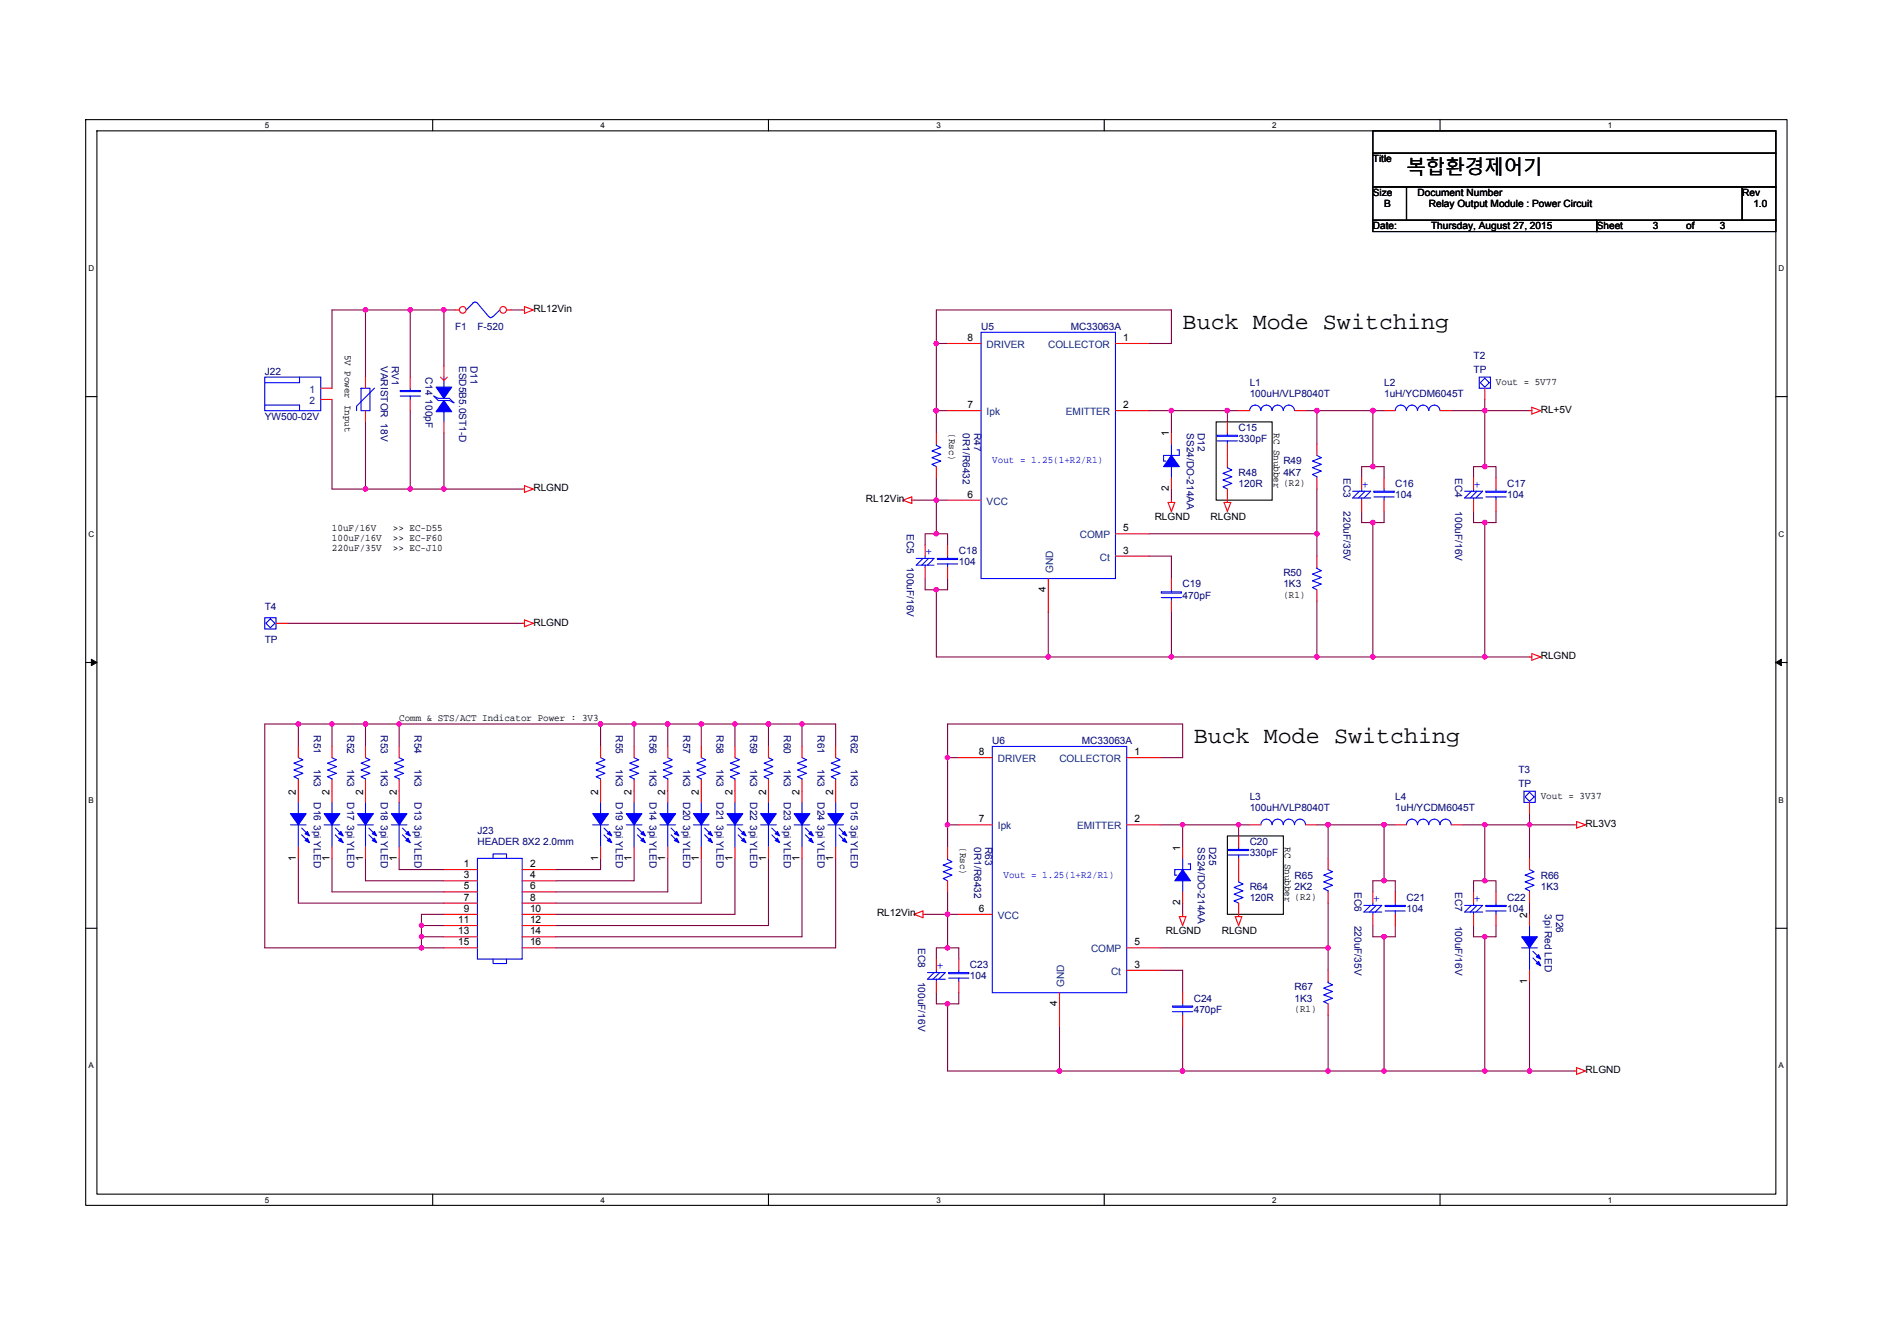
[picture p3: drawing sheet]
<svg xmlns="http://www.w3.org/2000/svg" width="297mm" height="210mm" viewBox="0 0 297 210" stroke-linecap="round" stroke-linejoin="round" font-family="sans-serif">
<path d="M13.4 18.7h266.4v170h-266.4zM15.2 20.5h262.9v166.5h-262.9z" fill="none" stroke="#000" stroke-width=".17"/>
<g fill="#fff">
<path d="M41.5 18.9h.6v1.4h-.6z"/>
<path d="M41.5 187.2h.6v1.4h-.6z"/>
</g>
<path d="M67.8 18.7v1.8M67.8 187v1.7" fill="none" stroke="#000" stroke-width=".17"/>
<g fill="#fff">
<path d="M94 18.9h.7v1.4h-.7z"/>
<path d="M94 187.2h.7v1.4h-.7z"/>
</g>
<path d="M120.3 18.7v1.8M120.3 187v1.7" fill="none" stroke="#000" stroke-width=".17"/>
<g fill="#fff">
<path d="M146.6 18.9h.7v1.4h-.7z"/>
<path d="M146.6 187.2h.7v1.4h-.7z"/>
</g>
<path d="M172.9 18.7v1.8M172.9 187v1.7" fill="none" stroke="#000" stroke-width=".17"/>
<g fill="#fff">
<path d="M199.2 18.9h.7v1.4h-.7z"/>
<path d="M199.2 187.2h.7v1.4h-.7z"/>
</g>
<path d="M225.5 18.7v1.8M225.5 187v1.7" fill="none" stroke="#000" stroke-width=".17"/>
<g fill="#fff">
<path d="M251.8 18.9h.7v1.4h-.7z"/>
<path d="M251.8 187.2h.7v1.4h-.7z"/>
<path d="M13.9 41.3h.8v1.4h-.8z"/>
<path d="M278.5 41.3h.9v1.4h-.9z"/>
<path d="M13.9 82.9h.8v1.4h-.8z"/>
<path d="M278.5 82.9h.9v1.4h-.9z"/>
</g>
<path d="M13.4 62.1h1.8M278.1 62.1h1.7" fill="none" stroke="#000" stroke-width=".17"/>
<g fill="#fff">
<path d="M13.9 124.5h.8v1.4h-.8z"/>
<path d="M278.5 124.5h.8v1.4h-.8z"/>
</g>
<path d="M13.4 103.7h1.8M278.1 103.7h1.7" fill="none" stroke="#000" stroke-width=".17"/>
<path d="M14.3 103.2l.9 .5-.9 .5zM278.1 103.7l.8-.5v1z" fill="#000" stroke="#000" stroke-width=".16"/>
<g fill="#fff">
<path d="M13.8 166.2h.9v1.4h-.9z"/>
<path d="M278.5 166.2h.8v1.4h-.8z"/>
</g>
<path d="M215 20.5h63.1v3.5h-63.1zM215 24h63.1v5.3h-63.1zM215 29.3h5.2v5.2h-5.2zM215 34.5h35v1.8h-35zM220.2 29.3h52.6v5.2h-52.6zM250 34.5h28.1v1.8h-28.1zM272.8 29.3h5.3v5.2h-5.3zM190.4 66.1h8.8v12.2h-8.8zM192.2 130.9h8.8v12.3h-8.8zM13.4 145.4h1.8M278.1 145.4h1.7" fill="none" stroke="#000" stroke-width=".17"/>
<g fill="none" stroke="#800040" stroke-width=".17">
<path d="M57.2 48.5h-5.2v12.3M57.2 48.5h7v10.6M57.2 48.5v10.6M64.2 48.5h5.3M69.5 48.5h1.8M69.5 48.5v8.8M80 48.5h1.8M146.6 53.8v10.5M148.4 53.8h-1.8v-5.3h36.8v5.3h-3.5M52 62.5v14.1h5.2M57.2 76.6h7M57.2 66.1v10.5"/>
<path d="M64.2 64.3v12.3M64.2 76.6h5.3M69.5 67.8v8.8M69.5 76.6h12.3M143.1 78.3h3.5M146.6 74.8v3.5M146.6 78.3v5.3M146.6 78.3h1.8M146.6 64.3v3.5M146.6 64.3h1.8M179.9 64.3h3.5M183.4 64.3v3.5"/>
<path d="M183.4 76.6v1.7M183.4 64.3h8.8v1.8M192.2 64.3h1.7M204.4 64.3h1.8M206.2 76.6v7M206.2 64.3v5.3M206.2 64.3h8.8M215 73.1h-1.8v1.7M215 64.3v8.8M215 73.1h1.7v1.7M215 64.3h1.7M227.2 64.3h5.3"/>
<path d="M232.5 64.3v8.8h1.7v1.7M232.5 64.3h7M232.5 62.5v1.8M232.5 73.1h-1.8v1.7M45 97.6h36.8M144.9 90.6v1.8h1.7M146.6 92.4v10.5h17.5M146.6 83.6h-1.7v1.7M146.6 83.6h1.8v1.7M148.4 90.6v1.8h-1.8M164.1 95.8v7.1M179.9 83.6h26.3"/>
<path d="M179.9 87.1h3.5v3.5M183.4 95.8v7.1M206.2 83.6v3.5M206.2 94.1v8.8M213.2 80.1v1.7h1.8M215 81.8v21.1M216.7 80.1v1.7h-1.7M230.7 80.1v1.7h1.8M232.5 81.8v21.1M234.2 80.1v1.7h-1.7M46.7 113.4v3.5M46.7 113.4h-5.2v35h24.5"/>
<path d="M46.7 113.4h5.3v3.5M52 113.4h5.2M57.2 113.4v3.5M57.2 113.4h5.3M62.5 113.4h31.5M62.5 113.4v3.5M94 113.4v3.5M94 113.4h5.3M99.3 113.4h5.3M99.3 113.4v3.5M104.6 113.4v3.5M104.6 113.4h5.2"/>
<path d="M109.8 113.4v3.5M109.8 113.4h5.3M115.1 113.4v3.5M115.1 113.4h5.2M120.3 113.4v3.5M120.3 113.4h5.3M125.6 113.4v3.5M125.6 113.4h5.2v3.5M148.4 118.6v10.6M150.1 118.6h-1.7v-5.2h36.8v5.2h-3.5M164.1 102.9h19.3M183.4 102.9h49.1"/>
<path d="M232.5 102.9h7M46.7 134.4v7h22.8M52 134.4v5.3h17.5M57.2 134.4v3.5h12.3M62.5 134.4v1.8h7M94 134.4v1.8h-7M99.3 134.4v3.5h-12.3M104.6 134.4v5.3h-17.6M109.8 134.4v7h-22.8M115.1 134.4v8.8h-28.1M120.3 134.4v10.5h-33.3M125.6 134.4v12.3h-38.6"/>
<path d="M130.8 134.4v14h-43.8M148.4 129.2v3.5M148.4 129.2h1.7M148.4 139.7v3.5M181.7 129.2h3.5M185.2 129.2v3.5M185.2 129.2h8.7v1.7M193.9 129.2h1.8M206.2 129.2h1.8M208 129.2v5.2M208 129.2h8.7M216.7 137.9h1.8v1.8"/>
<path d="M216.7 129.2h1.8M216.7 137.9h-1.7v1.8M216.7 129.2v8.7M229 129.2h3.5M232.5 129.2h7v5.2M232.5 129.2v8.7h1.7v1.8M232.5 137.9h-1.8v1.8M239.5 127.4v1.8h7M66 146.7v1.7M66 144.9v1.8M66 146.7h3.5M66 148.4h3.5"/>
<path d="M66 144.9h3.5M69.5 143.2h-3.5v1.7M144.9 143.2h3.5M146.6 155.4v1.8h1.8v10.5h17.5M148.4 143.2h1.7M148.4 148.4h-1.8v1.8M148.4 143.2v5.2M148.4 148.4h1.7v1.8M150.1 155.4v1.8h-1.7M181.7 151.9h3.5v3.5M181.7 148.4h26.3M185.2 141.4v1.8"/>
<path d="M208 141.4v7M208 148.4v3.5M208 158.9v8.8M215 144.9v1.8h1.7M216.7 146.7v21M218.5 144.9v1.8h-1.8M230.7 144.9v1.8h1.8M232.5 146.7v21M234.2 144.9v1.8h-1.7M239.5 153.7v14M239.5 141.4v1.8M165.9 167.7h19.3"/>
<path d="M165.9 160.7v7M185.2 160.7v7M185.2 167.7h47.3M232.5 167.7h7M239.5 167.7h7"/>
</g>
<g fill="#f0f" stroke="#f0f" stroke-width=".17">
<circle cx="69.5" cy="48.5" r=".34"/>
<circle cx="64.2" cy="48.5" r=".34"/>
<circle cx="57.2" cy="76.6" r=".34"/>
<circle cx="57.2" cy="48.5" r=".34"/>
<circle cx="69.5" cy="76.6" r=".34"/>
<circle cx="64.2" cy="76.6" r=".34"/>
<circle cx="62.5" cy="113.4" r=".34"/>
<circle cx="104.5" cy="113.4" r=".34"/>
<circle cx="46.7" cy="113.4" r=".34"/>
<circle cx="94" cy="113.4" r=".35"/>
<circle cx="57.2" cy="113.4" r=".34"/>
<circle cx="52" cy="113.4" r=".34"/>
<circle cx="99.3" cy="113.4" r=".34"/>
<circle cx="206.2" cy="64.3" r=".34"/>
<circle cx="206.2" cy="102.8" r=".34"/>
<circle cx="183.4" cy="102.8" r=".34"/>
<circle cx="164.1" cy="102.8" r=".35"/>
<circle cx="232.5" cy="102.8" r=".34"/>
<circle cx="232.5" cy="81.8" r=".34"/>
<circle cx="215" cy="102.8" r=".34"/>
<circle cx="215" cy="81.8" r=".34"/>
<circle cx="148.4" cy="157.2" r=".34"/>
<circle cx="148.4" cy="148.4" r=".34"/>
<circle cx="239.5" cy="167.7" r=".34"/>
<circle cx="208" cy="167.7" r=".35"/>
<circle cx="185.2" cy="167.7" r=".34"/>
<circle cx="165.9" cy="167.7" r=".34"/>
<circle cx="232.5" cy="167.7" r=".34"/>
<circle cx="232.5" cy="146.7" r=".34"/>
<circle cx="216.7" cy="167.7" r=".35"/>
<circle cx="216.7" cy="146.7" r=".35"/>
<circle cx="216.7" cy="137.9" r=".35"/>
<circle cx="216.7" cy="129.1" r=".35"/>
<circle cx="208" cy="129.1" r=".35"/>
<circle cx="232.5" cy="137.9" r=".34"/>
<circle cx="232.5" cy="129.1" r=".34"/>
<circle cx="193.9" cy="129.1" r=".34"/>
<circle cx="208" cy="148.4" r=".35"/>
<circle cx="148.3" cy="143.2" r=".34"/>
<circle cx="148.4" cy="129.1" r=".34"/>
<circle cx="148.4" cy="118.6" r=".34"/>
<circle cx="185.2" cy="129.1" r=".34"/>
<circle cx="239.5" cy="129.1" r=".34"/>
<circle cx="215" cy="64.3" r=".34"/>
<circle cx="215" cy="73.1" r=".34"/>
<circle cx="232.5" cy="73.1" r=".34"/>
<circle cx="232.5" cy="64.3" r=".34"/>
<circle cx="183.4" cy="64.3" r=".34"/>
<circle cx="192.2" cy="64.3" r=".34"/>
<circle cx="206.2" cy="83.6" r=".34"/>
<circle cx="146.6" cy="78.3" r=".35"/>
<circle cx="146.6" cy="64.3" r=".35"/>
<circle cx="146.6" cy="92.3" r=".35"/>
<circle cx="146.6" cy="83.6" r=".35"/>
<circle cx="146.6" cy="53.8" r=".35"/>
<circle cx="125.6" cy="113.4" r=".34"/>
<circle cx="120.3" cy="113.4" r=".35"/>
<circle cx="115.1" cy="113.4" r=".34"/>
<circle cx="109.8" cy="113.4" r=".34"/>
<circle cx="66" cy="146.7" r=".34"/>
<circle cx="66" cy="148.4" r=".34"/>
<circle cx="66" cy="144.9" r=".34"/>
</g>
<g fill="none" stroke="#f00" stroke-width=".17">
<path d="M64.2 59.1v1.7M81.8 48.5h.3M82.1 48l1.4 .5-1.4 .6zM64.2 62.5v1.8M81.8 76.6h.3M82.1 76.1l1.4 .5-1.4 .5zM141.4 78.3l1.4-.5v1zM142.8 78.3h.3M146.6 73.1v1.7M146.6 67.8v1.8M182.9 78.7h1.1l-.6 1.4zM183.4 78.3v.4"/>
<path d="M183.4 74.8v1.8M183.4 67.8v1.8M191.7 78.7h1l-.5 1.4zM192.2 78.3v.4M206.2 69.6v1.7M206.2 74.8v1.8M213.2 74.8v1.8M213.2 78.3v1.8M216.7 74.8v1.8M216.7 78.3v1.8M239.5 64.3h.4M239.9 63.8l1.4 .5-1.4 .5z"/>
<path d="M81.8 97.6h.3M82.1 97.1l1.4 .5-1.4 .5zM62.5 116.9v1.7M94 116.9v1.7M115.1 116.9v1.7M125.6 116.9v1.7M239.5 102.9h.4M239.9 102.3l1.4 .6-1.4 .5zM46.7 123.9v1.7M46.7 132.7v1.7M52 123.9v1.7M52 132.7v1.7"/>
<path d="M62.5 122.1v1.8M94 122.1v1.8M115.1 122.1v1.8M120.3 123.9v1.7M120.3 132.7v1.7M125.6 122.1v3.5M125.6 132.7v1.7M185.2 139.7v1.7M185.2 132.7v1.7M195.7 129.2h1.7M204.4 129.2h1.8M215 139.7v1.7"/>
<path d="M246.5 129.2h.4M246.9 128.6l1.4 .6-1.4 .5zM143.1 143.2l1.4-.6v1.1zM144.5 143.2h.4M184.7 143.5h1l-.5 1.4zM185.2 143.2v.3M193.4 143.5h1.1l-.6 1.4zM193.9 143.2v.3M208 157.2v1.7M208 151.9v1.8M215 143.2v1.7M246.5 167.7h.4"/>
<path d="M246.9 167.2l1.4 .5-1.4 .5z"/>
</g>
<g fill="none" stroke="#00f" stroke-width=".17">
<path d="M74.1 47.5l-1.1 1M74.7 47.5a.49 .49 0 0 0-.7 0M74.8 47.5l1.7 2.1M76.5 49.5l.4 .2 .2-.2M78.3 48.5l-1.1 1.1M62.7 62h3.1M62.7 61.2h3.1v.1h-3.1zM64.2 60.8v.4M64.2 62v.5M146.6 69.6v.1l.7 .4-1.4 .5 1.4 .5-1.4 .6 1.4 .5-1.4 .5 .7 .4M183.4 73.1v1.7M183.4 69.6v1.7"/>
<path d="M184.3 70.4h.4v.9h-2.5v.9h.3M206.2 71.3l.7 .4-1.4 .5 1.4 .5-1.4 .5 1.4 .6-1.4 .5 .7 .4v.1M211.8 76.9h2.8l-1 1.1M212.9 76.9l-1.1 1.1h2.8M213.2 76.6v.3M213.2 78v.3M213.7 76.9l-1 1.1M215.1 77.8h3.2M215.1 76.9h3.2v.2h-3.2zM216.7 76.6v.3M216.7 77.8v.5M62.5 118.6l.7 .4-1.4 .5 1.4 .5-1.4 .6 1.4 .5-1.4 .5 .7 .4v.1"/>
<path d="M94 118.6l.7 .4-1.4 .5 1.4 .5-1.4 .6 1.4 .5-1.4 .5 .7 .4v.1M115.1 118.6l.7 .4-1.4 .5 1.4 .5-1.4 .6 1.4 .5-1.4 .5 .7 .4v.1M125.6 118.6l.7 .4-1.4 .5 1.4 .5-1.4 .6 1.4 .5-1.4 .5 .7 .4v.1M45.5 129.2h2.4M46.7 125.6v1.8M46.7 129.2v3.5M47.2 129.7l1.1 1M47.2 130.7l1.1 1.1M50.8 129.2h2.4M52 125.6v1.8M52 129.2v3.5M52.5 129.7l1 1"/>
<path d="M52.5 130.7l1 1.1M119.1 129.2h2.5M120.3 125.6v1.8M120.3 129.2v3.5M120.9 129.7l1 1M120.9 130.7l1 1.1M124.4 129.2h2.4M125.6 125.6v1.8M125.6 129.2v3.5M126.1 129.7l1.1 1M126.1 130.7l1.1 1.1M185.2 137.9v1.8"/>
<path d="M185.2 134.4v1.8M186.1 135.3h.3v.9h-2.4v.8h.3M199.2 129.1a.87 .87 0 0 0-.9-.8 .87 .87 0 0 0-.9 .8M204.4 129.1a.87 .87 0 0 0-.8-.8 .87 .87 0 0 0-.9 .8 .88 .88 0 0 0-.9-.8 .88 .88 0 0 0-.9 .8 .87 .87 0 0 0-.8-.8 .87 .87 0 0 0-.9 .8M208 153.7v.2l.7 .3-1.4 .5 1.4 .6-1.4 .5 1.4 .5-1.4 .5 .7 .4M213.6 141.8h2.8l-1.1 1M214.6 141.8l-1 1h2.8M215 141.4v.4M215 142.8v.4M215.5 141.8l-1.1 1"/>
</g>
<g fill="#00f" stroke="#00f" stroke-width=".17">
<path d="M185.2 136.2l1.2 1.7h-2.4z" fill-rule="evenodd"/>
<path d="M124.4 127.4h2.4l-1.2 1.8z" fill-rule="evenodd"/>
<path d="M127 131.3l.3 .7-.7-.4z" fill-rule="evenodd"/>
<path d="M127 130.2l.3 .7-.7-.3z" fill-rule="evenodd"/>
<path d="M119.1 127.4h2.5l-1.3 1.8z" fill-rule="evenodd"/>
<path d="M121.7 131.3l.4 .7-.7-.4z" fill-rule="evenodd"/>
<path d="M121.7 130.2l.4 .7-.7-.3z" fill-rule="evenodd"/>
<path d="M50.8 127.4h2.4l-1.2 1.8z" fill-rule="evenodd"/>
<path d="M53.4 131.3l.3 .7-.7-.4z" fill-rule="evenodd"/>
<path d="M53.4 130.2l.3 .7-.7-.3z" fill-rule="evenodd"/>
<path d="M45.5 127.4h2.4l-1.2 1.8z" fill-rule="evenodd"/>
<path d="M48.1 131.3l.4 .7-.7-.4z" fill-rule="evenodd"/>
<path d="M48.1 130.2l.4 .7-.7-.3z" fill-rule="evenodd"/>
<path d="M183.4 71.3l1.3 1.8h-2.5z" fill-rule="evenodd"/>
</g>
<circle cx="72.5" cy="48.5" r=".52" fill="#fff" stroke="#f00" stroke-width=".17"/>
<path d="M71.3 48.5h.6" fill="none" stroke="#f00" stroke-width=".17"/>
<circle cx="78.8" cy="48.5" r=".52" fill="#fff" stroke="#f00" stroke-width=".17"/>
<g fill="none" stroke="#f00" stroke-width=".17">
<path d="M57.2 59.1v1.7M69 59.1l.5 .5 .5-.5M69.5 57.3v1.8M79.3 48.5h.7M148.4 53.8h5.2M174.7 53.8h5.2M50.2 60.8h1.8M50.2 62.5h1.8M57.2 64.3v1.8M69.5 66.1v1.7M148.4 78.3h5.2M148.4 64.3h5.2"/>
<path d="M174.7 64.3h5.2M192.2 76.6v1.7M192.2 69.6v3.5M192.2 66.1v1.7M193.9 64.3h1.8M202.7 64.3h1.7M216.7 64.3h1.8M225.5 64.3h1.7M230.7 74.8v1.8M230.7 78.3v1.8M232.5 60.8v1.7M234.2 74.8v1.8"/>
<path d="M234.2 78.3v1.8M43.2 97.6h1.8M144.9 85.3v1.8M144.9 88.8v1.8M148.4 85.3v1.8M148.4 88.8v1.8M164.1 90.6v5.2M174.7 87.1h5.2M174.7 83.6h5.2M183.4 90.6v1.8M183.4 94.1v1.7M206.2 92.4v1.7"/>
<path d="M206.2 87.1v1.7M46.7 116.9v1.7M52 116.9v1.7M57.2 116.9v1.7M99.3 116.9v1.7M104.6 116.9v1.7M109.8 116.9v1.7M120.3 116.9v1.7M130.8 116.9v1.7M150.1 118.6h5.3M176.4 118.6h5.3M46.7 122.1v1.8"/>
<path d="M52 122.1v1.8M57.2 122.1v3.5M57.2 132.7v1.7M62.5 123.9v1.7M62.5 132.7v1.7M69.5 136.2h5.3M69.5 137.9h5.3M69.5 139.7h5.3M81.8 136.2h5.2M81.8 137.9h5.2M81.8 139.7h5.2M94 123.9v1.7"/>
<path d="M94 132.7v1.7M99.3 122.1v3.5M99.3 132.7v1.7M104.6 122.1v3.5M104.6 132.7v1.7M109.8 122.1v3.5M109.8 132.7v1.7M115.1 123.9v1.7M115.1 132.7v1.7M120.3 122.1v1.8M130.8 122.1v3.5M130.8 132.7v1.7"/>
<path d="M148.4 137.9v1.8M148.4 132.7v1.7M150.1 129.2h5.3M176.4 129.2h5.3M193.9 130.9v1.8M193.9 134.4v3.5M208 134.4v1.8M208 139.7v1.7M218.5 139.7v1.7M218.5 129.2h1.7M227.2 129.2h1.8M230.7 139.7v1.7"/>
<path d="M234.2 139.7v1.7M239.5 134.4v1.8M239.5 139.7v1.7M239.5 125.6v1.8M69.5 141.4h5.3M69.5 143.2h5.3M69.5 144.9h5.3M69.5 146.7h5.3M69.5 148.4h5.3M81.8 141.4h5.2M81.8 143.2h5.2M81.8 144.9h5.2"/>
<path d="M81.8 146.7h5.2M81.8 148.4h5.2M146.6 150.2v1.7M146.6 153.7v1.7M150.1 143.2h5.3M150.1 150.2v1.7M150.1 153.7v1.7M165.9 155.4v5.3M176.4 151.9h5.3M176.4 148.4h5.3M185.2 155.4v1.8M185.2 158.9v1.8"/>
<path d="M193.9 141.4v1.8M218.5 143.2v1.7M230.7 143.2v1.7M234.2 143.2v1.7M239.5 143.2v1.7M239.5 151.9v1.8"/>
</g>
<g fill="none" stroke="#00f" stroke-width=".17">
<path d="M41.5 59.1h8.7v5.2h-8.7zM46.9 59.1v.8h-5.4M69.5 59.1v1.7M153.6 52h21.1v38.6h-21.1zM231.6 59.1h1.8v1.7h-1.8zM231.8 59.9l.7-.7 .7 .7-.7 .7zM41.5 63.4h5.4v.9M56.5 60.8h1.4v3.5h-1.4zM58.6 60.8l-2.8 2.8v.7M67.9 62l.7 .4h1.8l.7 .7-.7-.4h-1.8zM69.5 64.3v1.8M190.6 69h3.2"/>
<path d="M190.6 68.2h3.2v.1h-3.2zM192.2 73.1v.1l.7 .4-1.4 .5 1.4 .6-1.4 .5 1.4 .5-1.4 .5 .7 .4M192.2 67.8v.4M192.2 69v.6M197.4 64.3a.87 .87 0 0 0-.8-.9 .87 .87 0 0 0-.9 .9M199.2 64.3a.87 .87 0 0 0-.9-.9 .87 .87 0 0 0-.9 .9M202.7 64.3a.88 .88 0 0 0-.9-.9 .88 .88 0 0 0-.9 .9 .87 .87 0 0 0-.8-.9 .87 .87 0 0 0-.9 .9M220.2 64.3a.87 .87 0 0 0-.9-.9 .87 .87 0 0 0-.8 .9M225.5 64.3a.88 .88 0 0 0-.9-.9 .88 .88 0 0 0-.9 .9 .88 .88 0 0 0-.9-.9 .88 .88 0 0 0-.8 .9 .86 .86 0 0 0-.9-.9 .86 .86 0 0 0-.9 .9M229.3 76.9h2.9l-1.1 1.1M230.4 76.9l-1.1 1.1h2.9M230.7 76.6v.3"/>
<path d="M230.7 78v.3M231.3 76.9l-1.1 1.1M232.7 77.8h3.1M232.7 76.9h3.1v.2h-3.1zM234.2 76.6v.3M234.2 77.8v.5M41.5 96.7h1.7v1.8h-1.7zM41.6 97.6l.7-.7 .7 .7-.7 .7zM143.5 87.4h2.8l-1.1 1.1M144.5 87.4l-1 1.1h2.8M144.9 87.1v.3M144.9 88.5v.3"/>
<path d="M145.4 87.4l-1.1 1.1M146.8 88.3h3.1M146.8 87.4h3.1v.2h-3.1zM148.4 87.1v.3M148.4 88.3v.5M181.8 93.6h3.2M181.8 92.7h3.2v.2h-3.2zM183.4 92.4v.3M183.4 93.6v.5M206.2 88.8v.2l.7 .4-1.4 .5 1.4 .5-1.4 .6 1.4 .5-1.4 .5 .7 .4M46.7 118.6l.7 .4-1.4 .5 1.4 .5-1.4 .6 1.4 .5-1.4 .5 .7 .4v.1M52 118.6l.7 .4-1.4 .5 1.4 .5-1.4 .6 1.4 .5-1.4 .5 .7 .4v.1"/>
<path d="M57.2 118.6l.7 .4-1.4 .5 1.4 .5-1.4 .6 1.4 .5-1.4 .5 .7 .4v.1M99.3 118.6l.7 .4-1.4 .5 1.4 .5-1.4 .6 1.4 .5-1.4 .5 .7 .4v.1M104.6 118.6l.7 .4-1.4 .5 1.4 .5-1.4 .6 1.4 .5-1.4 .5 .7 .4v.1M109.8 118.6l.7 .4-1.4 .5 1.4 .5-1.4 .6 1.4 .5-1.4 .5 .7 .4v.1M120.3 118.6l.7 .4-1.4 .5 1.4 .5-1.4 .6 1.4 .5-1.4 .5 .7 .4v.1M130.8 118.6l.7 .4-1.3 .5 1.3 .5-1.3 .6 1.3 .5-1.3 .5 .6 .4v.1M155.4 116.9h21v38.5h-21zM56 129.2h2.5M57.2 125.6v1.8M57.2 129.2v3.5M57.8 129.7l1 1M57.8 130.7l1 1.1"/>
<path d="M61.3 129.2h2.4M62.5 125.6v1.8M62.5 129.2v3.5M63 129.7l1.1 1M63 130.7l1.1 1.1M74.8 134.4h7v15.8h-7zM77.2 134.4v-.7h2.1v.7M92.8 129.2h2.5M94 125.6v1.8M94 129.2v3.5M94.6 129.7l1 1M94.6 130.7l1 1.1"/>
<path d="M98.1 129.2h2.4M99.3 125.6v1.8M99.3 129.2v3.5M99.8 129.7l1.1 1M99.8 130.7l1.1 1.1M103.3 129.2h2.5M104.6 125.6v1.8M104.6 129.2v3.5M105.1 129.7l1 1M105.1 130.7l1 1.1M108.6 129.2h2.4M109.8 125.6v1.8"/>
<path d="M109.8 129.2v3.5M110.3 129.7l1.1 1M110.3 130.7l1.1 1.1M113.9 129.2h2.4M115.1 125.6v1.8M115.1 129.2v3.5M115.6 129.7l1 1M115.6 130.7l1 1.1M129.6 129.2h2.5M130.8 125.6v1.8M130.8 129.2v3.5M131.4 129.7l1 1"/>
<path d="M131.4 130.7l1 1.1M148.4 134.4v.2l.7 .3-1.4 .6 1.4 .5-1.4 .5 1.4 .5-1.4 .6 .7 .3M192.4 133.9h3.1M192.4 133h3.1v.2h-3.1zM193.9 132.7v.3M193.9 133.9v.5M193.9 137.9v.2l.7 .3-1.4 .6 1.4 .5-1.4 .5 1.4 .5-1.4 .6 .7 .3M208 136.2l.7 .3-1.4 .5 1.4 .6-1.4 .5 1.4 .5-1.4 .5 .7 .4v.2M227.2 129.1a.88 .88 0 0 0-.9-.8 .88 .88 0 0 0-.8 .8 .88 .88 0 0 0-.9-.8 .88 .88 0 0 0-.9 .8 .88 .88 0 0 0-.9-.8 .88 .88 0 0 0-.8 .8 .86 .86 0 0 0-.9-.8 .86 .86 0 0 0-.9 .8M238.6 123.9h1.8v1.7h-1.8zM239.5 136.2l.7 .3-1.4 .5 1.4 .6-1.4 .5 1.4 .5-1.4 .5 .7 .4v.2M239.5 124.1l.7 .7-.7 .7-.7-.7z"/>
<path d="M77.2 150.2v.7h2.1v-.7M145.2 152.3h2.8l-1 1M146.3 152.3l-1.1 1h2.8M146.6 151.9v.4M146.6 153.3v.4M147.1 152.3l-1 1M148.5 153.2h3.2M148.5 152.3h3.2v.2h-3.2zM150.1 151.9v.4M150.1 153.2v.5M183.6 158.4h3.1M183.6 157.5h3.1v.2h-3.1z"/>
<path d="M185.2 157.2v.3M185.2 158.4v.5M216.9 142.6h3.1M216.9 141.8h3.1v.1h-3.1zM218.5 141.4v.4M218.5 142.6v.6M229.3 141.8h2.9l-1.1 1M230.4 141.8l-1.1 1h2.9M230.7 141.4v.4M230.7 142.8v.4M231.3 141.8l-1.1 1M232.7 142.6h3.1"/>
<path d="M232.7 141.8h3.1v.1h-3.1zM234.2 141.4v.4M234.2 142.6v.6M238.3 148.4h2.4M239.5 144.9v1.8M239.5 148.4v3.5M240 148.9l1.1 1.1M240 150l1.1 1.1"/>
</g>
<g fill="#00f" stroke="#00f" stroke-width=".17">
<path d="M92.8 127.4h2.5l-1.3 1.8z" fill-rule="evenodd"/>
<path d="M95.4 131.3l.4 .7-.7-.4z" fill-rule="evenodd"/>
<path d="M95.4 130.2l.4 .7-.7-.3z" fill-rule="evenodd"/>
<path d="M108.6 127.4h2.4l-1.2 1.8z" fill-rule="evenodd"/>
<path d="M111.2 131.3l.4 .7-.7-.4z" fill-rule="evenodd"/>
<path d="M111.2 130.2l.4 .7-.7-.3z" fill-rule="evenodd"/>
<path d="M238.3 146.7h2.4l-1.2 1.7z" fill-rule="evenodd"/>
<path d="M240.6 150.9l.3-.4 .4 .7z" fill-rule="evenodd"/>
<path d="M240.9 149.5l.4 .7-.7-.4z" fill-rule="evenodd"/>
<path d="M113.9 127.4h2.4l-1.2 1.8z" fill-rule="evenodd"/>
<path d="M116.5 131.3l.3 .7-.7-.4z" fill-rule="evenodd"/>
<path d="M116.5 130.2l.3 .7-.7-.3z" fill-rule="evenodd"/>
<path d="M103.3 127.4h2.5l-1.2 1.8z" fill-rule="evenodd"/>
<path d="M106 131.3l.3 .7-.7-.4z" fill-rule="evenodd"/>
<path d="M106 130.2l.3 .7-.7-.3z" fill-rule="evenodd"/>
<path d="M56 127.4h2.5l-1.3 1.8z" fill-rule="evenodd"/>
<path d="M58.6 131.3l.4 .7-.7-.4z" fill-rule="evenodd"/>
<path d="M58.6 130.2l.4 .7-.7-.3z" fill-rule="evenodd"/>
<path d="M68.3 60.6h2.4l-1.2 1.8z" fill-rule="evenodd"/>
<path d="M69.5 62.7l1.2 1.8h-2.4z" fill-rule="evenodd"/>
<path d="M98.1 127.4h2.4l-1.2 1.8z" fill-rule="evenodd"/>
<path d="M100.7 131.3l.3 .7-.7-.4z" fill-rule="evenodd"/>
<path d="M100.7 130.2l.3 .7-.7-.3z" fill-rule="evenodd"/>
<path d="M61.3 127.4h2.4l-1.2 1.8z" fill-rule="evenodd"/>
<path d="M63.9 131.3l.3 .7-.7-.4z" fill-rule="evenodd"/>
<path d="M63.9 130.2l.3 .7-.7-.3z" fill-rule="evenodd"/>
<path d="M129.6 127.4h2.5l-1.3 1.8z" fill-rule="evenodd"/>
<path d="M132.2 131.3l.4 .7-.7-.4z" fill-rule="evenodd"/>
<path d="M132.2 130.2l.4 .7-.7-.3z" fill-rule="evenodd"/>
</g>
<g fill="#f0f" stroke="#f0f" stroke-width=".17">
<circle cx="69.5" cy="48.5" r=".34"/>
<circle cx="64.2" cy="48.5" r=".34"/>
<circle cx="57.2" cy="76.6" r=".34"/>
<circle cx="57.2" cy="48.5" r=".34"/>
<circle cx="69.5" cy="76.6" r=".34"/>
<circle cx="64.2" cy="76.6" r=".34"/>
<circle cx="62.5" cy="113.4" r=".34"/>
<circle cx="104.5" cy="113.4" r=".34"/>
<circle cx="46.7" cy="113.4" r=".34"/>
<circle cx="94" cy="113.4" r=".35"/>
<circle cx="57.2" cy="113.4" r=".34"/>
<circle cx="52" cy="113.4" r=".34"/>
<circle cx="99.3" cy="113.4" r=".34"/>
<circle cx="206.2" cy="64.3" r=".34"/>
<circle cx="206.2" cy="102.8" r=".34"/>
<circle cx="183.4" cy="102.8" r=".34"/>
<circle cx="164.1" cy="102.8" r=".35"/>
<circle cx="232.5" cy="102.8" r=".34"/>
<circle cx="232.5" cy="81.8" r=".34"/>
<circle cx="215" cy="102.8" r=".34"/>
<circle cx="215" cy="81.8" r=".34"/>
<circle cx="148.4" cy="157.2" r=".34"/>
<circle cx="148.4" cy="148.4" r=".34"/>
<circle cx="239.5" cy="167.7" r=".34"/>
<circle cx="208" cy="167.7" r=".35"/>
<circle cx="185.2" cy="167.7" r=".34"/>
<circle cx="165.9" cy="167.7" r=".34"/>
<circle cx="232.5" cy="167.7" r=".34"/>
<circle cx="232.5" cy="146.7" r=".34"/>
<circle cx="216.7" cy="167.7" r=".35"/>
<circle cx="216.7" cy="146.7" r=".35"/>
<circle cx="216.7" cy="137.9" r=".35"/>
<circle cx="216.7" cy="129.1" r=".35"/>
<circle cx="208" cy="129.1" r=".35"/>
<circle cx="232.5" cy="137.9" r=".34"/>
<circle cx="232.5" cy="129.1" r=".34"/>
<circle cx="193.9" cy="129.1" r=".34"/>
<circle cx="208" cy="148.4" r=".35"/>
<circle cx="148.3" cy="143.2" r=".34"/>
<circle cx="148.4" cy="129.1" r=".34"/>
<circle cx="148.4" cy="118.6" r=".34"/>
<circle cx="185.2" cy="129.1" r=".34"/>
<circle cx="239.5" cy="129.1" r=".34"/>
<circle cx="215" cy="64.3" r=".34"/>
<circle cx="215" cy="73.1" r=".34"/>
<circle cx="232.5" cy="73.1" r=".34"/>
<circle cx="232.5" cy="64.3" r=".34"/>
<circle cx="183.4" cy="64.3" r=".34"/>
<circle cx="192.2" cy="64.3" r=".34"/>
<circle cx="206.2" cy="83.6" r=".34"/>
<circle cx="146.6" cy="78.3" r=".35"/>
<circle cx="146.6" cy="64.3" r=".35"/>
<circle cx="146.6" cy="92.3" r=".35"/>
<circle cx="146.6" cy="83.6" r=".35"/>
<circle cx="146.6" cy="53.8" r=".35"/>
<circle cx="125.6" cy="113.4" r=".34"/>
<circle cx="120.3" cy="113.4" r=".35"/>
<circle cx="115.1" cy="113.4" r=".34"/>
<circle cx="109.8" cy="113.4" r=".34"/>
<circle cx="66" cy="146.7" r=".34"/>
<circle cx="66" cy="148.4" r=".34"/>
<circle cx="66" cy="144.9" r=".34"/>
</g>
<g font-size="3.7">
<text x="185.2" y="51.5">Buck Mode Switching</text>
<text x="186.9" y="116.3">Buck Mode Switching</text>
</g>
<text font-size="3" x="220.2" y="27.3">복합환경제어기</text>
<g font-size="1.9" fill="#00f">
<text x="213.2" y="76.4">+</text>
<text x="230.7" y="76.4">+</text>
<text x="144.9" y="86.9">+</text>
<text x="215" y="141.2">+</text>
<text x="230.7" y="141.2">+</text>
<text x="146.6" y="151.7">+</text>
</g>
<g font-size="1.6">
<text x="215" y="25.4">Title</text>
<text x="215" y="30.6">Size</text>
<text x="215" y="35.9">Date:</text>
<text x="216.7" y="32.4">B</text>
<text x="222" y="30.6">Document Number</text>
<text x="223.7" y="32.4">Relay Output Module : Power Circuit</text>
<text x="224.1" y="35.9">Thursday, August 27, 2015</text>
<text x="250" y="35.9">Sheet</text>
<text x="258.8" y="35.9">3</text>
<text x="264.1" y="35.9">of</text>
<text x="269.3" y="35.9">3</text>
<text x="272.8" y="30.6">Rev</text>
<text x="274.5" y="32.4">1.0</text>
<text x="83.5" y="48.9">RL12Vin</text>
<text x="151.5" y="53.4">8</text>
<text x="175.9" y="53.4">1</text>
<text x="54" y="55.5" transform="rotate(90 54 55.5)">5V Power Input</text>
<text x="151.5" y="63.9">7</text>
<text x="175.9" y="63.9">2</text>
<text x="234.2" y="60.3">Vout = 5V77</text>
<text x="241.3" y="64.6">RL+5V</text>
<text x="148.6" y="67.8" transform="rotate(90 148.6 67.8)">(Rsc)</text>
<text x="183" y="68.3" transform="rotate(-90 183 68.3)">1</text>
<text x="199.5" y="67.8" transform="rotate(90 199.5 67.8)">RC Snubber</text>
<text x="83.5" y="76.9">RLGND</text>
<text x="151.5" y="77.9">6</text>
<text x="183" y="76.9" transform="rotate(-90 183 76.9)">2</text>
<text x="201" y="76.1">(R2)</text>
<text x="52" y="83.1">10uF/16V</text>
<text x="61.5" y="83.1">&gt;&gt; EC-D55</text>
<text x="135.6" y="78.7">RL12Vin</text>
<text x="175.9" y="83.2">5</text>
<text x="180.8" y="81.5">RLGND</text>
<text x="189.6" y="81.5">RLGND</text>
<text x="52" y="84.6">100uF/16V</text>
<text x="52" y="86.2">220uF/35V</text>
<text x="61.5" y="84.6">&gt;&gt; EC-F60</text>
<text x="61.5" y="86.2">&gt;&gt; EC-J10</text>
<text x="175.9" y="86.7">3</text>
<text x="163.8" y="92.7" transform="rotate(-90 163.8 92.7)">4</text>
<text x="201" y="93.6">(R1)</text>
<text x="83.5" y="98">RLGND</text>
<text x="241.3" y="103.2">RLGND</text>
<text x="62.5" y="112.9">Comm &amp; STS/ACT Indicator Power : 3V3</text>
<text x="153.3" y="118.3">8</text>
<text x="177.6" y="118.3">1</text>
<text x="46.3" y="124.4" transform="rotate(-90 46.3 124.4)">2</text>
<text x="51.6" y="124.4" transform="rotate(-90 51.6 124.4)">2</text>
<text x="56.9" y="124.4" transform="rotate(-90 56.9 124.4)">2</text>
<text x="62.1" y="124.4" transform="rotate(-90 62.1 124.4)">2</text>
<text x="93.7" y="124.4" transform="rotate(-90 93.7 124.4)">2</text>
<text x="98.9" y="124.4" transform="rotate(-90 98.9 124.4)">2</text>
<text x="104.2" y="124.4" transform="rotate(-90 104.2 124.4)">2</text>
<text x="109.4" y="124.4" transform="rotate(-90 109.4 124.4)">2</text>
<text x="114.7" y="124.4" transform="rotate(-90 114.7 124.4)">2</text>
<text x="119.9" y="124.4" transform="rotate(-90 119.9 124.4)">2</text>
<text x="125.2" y="124.4" transform="rotate(-90 125.2 124.4)">2</text>
<text x="130.5" y="124.4" transform="rotate(-90 130.5 124.4)">2</text>
<text x="241.3" y="125.1">Vout = 3V37</text>
<text x="153.3" y="128.8">7</text>
<text x="177.6" y="128.8">2</text>
<text x="248.3" y="129.5">RL3V3</text>
<text x="46.3" y="134.8" transform="rotate(-90 46.3 134.8)">1</text>
<text x="51.6" y="134.8" transform="rotate(-90 51.6 134.8)">1</text>
<text x="56.9" y="134.8" transform="rotate(-90 56.9 134.8)">1</text>
<text x="62.1" y="134.8" transform="rotate(-90 62.1 134.8)">1</text>
<text x="72.6" y="135.8">1</text>
<text x="72.6" y="137.5">3</text>
<text x="83" y="135.8">2</text>
<text x="83" y="137.5">4</text>
<text x="93.7" y="134.8" transform="rotate(-90 93.7 134.8)">1</text>
<text x="98.9" y="134.8" transform="rotate(-90 98.9 134.8)">1</text>
<text x="104.2" y="134.8" transform="rotate(-90 104.2 134.8)">1</text>
<text x="109.4" y="134.8" transform="rotate(-90 109.4 134.8)">1</text>
<text x="114.7" y="134.8" transform="rotate(-90 114.7 134.8)">1</text>
<text x="119.9" y="134.8" transform="rotate(-90 119.9 134.8)">1</text>
<text x="125.2" y="134.8" transform="rotate(-90 125.2 134.8)">1</text>
<text x="130.5" y="134.8" transform="rotate(-90 130.5 134.8)">1</text>
<text x="150.4" y="132.7" transform="rotate(90 150.4 132.7)">(Rsc)</text>
<text x="184.8" y="133.2" transform="rotate(-90 184.8 133.2)">1</text>
<text x="201.2" y="132.7" transform="rotate(90 201.2 132.7)">RC Snubber</text>
<text x="72.6" y="139.3">5</text>
<text x="72.6" y="141">7</text>
<text x="72.6" y="142.8">9</text>
<text x="83" y="139.3">6</text>
<text x="83" y="141">8</text>
<text x="83" y="142.8">10</text>
<text x="137.3" y="143.5">RL12Vin</text>
<text x="153.3" y="142.8">6</text>
<text x="184.8" y="141.8" transform="rotate(-90 184.8 141.8)">2</text>
<text x="202.7" y="140.9">(R2)</text>
<text x="239.1" y="143.7" transform="rotate(-90 239.1 143.7)">2</text>
<text x="71.8" y="144.5">11</text>
<text x="71.8" y="146.3">13</text>
<text x="71.8" y="148">15</text>
<text x="83" y="144.5">12</text>
<text x="83" y="146.3">14</text>
<text x="83" y="148">16</text>
<text x="177.6" y="148">5</text>
<text x="182.5" y="146.3">RLGND</text>
<text x="191.3" y="146.3">RLGND</text>
<text x="177.6" y="151.6">3</text>
<text x="239.1" y="154.1" transform="rotate(-90 239.1 154.1)">1</text>
<text x="165.5" y="157.6" transform="rotate(-90 165.5 157.6)">4</text>
<text x="202.7" y="158.4">(R1)</text>
<text x="248.3" y="168.1">RLGND</text>
</g>
<g font-size="1.6" fill="#000080">
<text x="71.3" y="51.7">F1</text>
<text x="74.8" y="51.7">F-520</text>
<text x="153.6" y="51.7">U5</text>
<text x="167.7" y="51.7">MC33063A</text>
<text x="41.5" y="58.7">J22</text>
<text x="59.6" y="57.3" transform="rotate(90 59.6 57.3)">VARISTOR 18V</text>
<text x="61.4" y="57.3" transform="rotate(90 61.4 57.3)">RV1</text>
<text x="66.7" y="59.1" transform="rotate(90 66.7 59.1)">C14 100pF</text>
<text x="71.9" y="57.3" transform="rotate(90 71.9 57.3)">ESD5B5.0ST1-D</text>
<text x="73.7" y="57.3" transform="rotate(90 73.7 57.3)">D11</text>
<text x="230.7" y="56.2">T2</text>
<text x="230.7" y="58.3">TP</text>
<text x="41.5" y="65.7">YW500-02V</text>
<text x="195.7" y="60.5">L1</text>
<text x="195.7" y="62.2">100uH/VLP8040T</text>
<text x="216.7" y="60.5">L2</text>
<text x="216.7" y="62.2">1uH/YCDM6045T</text>
<text x="150.8" y="67.8" transform="rotate(90 150.8 67.8)">0R1/R6432</text>
<text x="152.5" y="67.8" transform="rotate(90 152.5 67.8)">R47</text>
<text x="185.8" y="67.8" transform="rotate(90 185.8 67.8)">SS24/DO-214AA</text>
<text x="187.6" y="67.8" transform="rotate(90 187.6 67.8)">D12</text>
<text x="193.9" y="67.5">C15</text>
<text x="193.9" y="69.2">330pF</text>
<text x="193.9" y="74.5">R48</text>
<text x="193.9" y="76.2">120R</text>
<text x="201" y="72.7">R49</text>
<text x="201" y="74.5">4K7</text>
<text x="210.4" y="74.8" transform="rotate(90 210.4 74.8)">EC3</text>
<text x="218.5" y="76.2">C16</text>
<text x="218.5" y="78">104</text>
<text x="227.9" y="74.8" transform="rotate(90 227.9 74.8)">EC4</text>
<text x="236" y="76.2">C17</text>
<text x="236" y="78">104</text>
<text x="142" y="83.6" transform="rotate(90 142 83.6)">EC5</text>
<text x="210.4" y="80.1" transform="rotate(90 210.4 80.1)">220uF/35V</text>
<text x="227.9" y="80.1" transform="rotate(90 227.9 80.1)">100uF/16V</text>
<text x="142" y="88.8" transform="rotate(90 142 88.8)">100uF/16V</text>
<text x="150.1" y="86.7">C18</text>
<text x="150.1" y="88.5">104</text>
<text x="41.5" y="95.5">T4</text>
<text x="185.2" y="92">C19</text>
<text x="185.2" y="93.7">470pF</text>
<text x="201" y="90.2">R50</text>
<text x="201" y="92">1K3</text>
<text x="41.5" y="100.8">TP</text>
<text x="49.1" y="115.1" transform="rotate(90 49.1 115.1)">R51</text>
<text x="54.4" y="115.1" transform="rotate(90 54.4 115.1)">R52</text>
<text x="59.6" y="115.1" transform="rotate(90 59.6 115.1)">R53</text>
<text x="64.9" y="115.1" transform="rotate(90 64.9 115.1)">R54</text>
<text x="96.4" y="115.1" transform="rotate(90 96.4 115.1)">R55</text>
<text x="101.7" y="115.1" transform="rotate(90 101.7 115.1)">R56</text>
<text x="107" y="115.1" transform="rotate(90 107 115.1)">R57</text>
<text x="112.2" y="115.1" transform="rotate(90 112.2 115.1)">R58</text>
<text x="117.5" y="115.1" transform="rotate(90 117.5 115.1)">R59</text>
<text x="122.7" y="115.1" transform="rotate(90 122.7 115.1)">R60</text>
<text x="128" y="115.1" transform="rotate(90 128 115.1)">R61</text>
<text x="133.2" y="115.1" transform="rotate(90 133.2 115.1)">R62</text>
<text x="155.4" y="116.5">U6</text>
<text x="169.4" y="116.5">MC33063A</text>
<text x="49.1" y="120.4" transform="rotate(90 49.1 120.4)">1K3</text>
<text x="49.1" y="125.6" transform="rotate(90 49.1 125.6)">D16 3pi YLED</text>
<text x="54.4" y="120.4" transform="rotate(90 54.4 120.4)">1K3</text>
<text x="54.4" y="125.6" transform="rotate(90 54.4 125.6)">D17 3pi YLED</text>
<text x="59.6" y="120.4" transform="rotate(90 59.6 120.4)">1K3</text>
<text x="59.6" y="125.6" transform="rotate(90 59.6 125.6)">D18 3pi YLED</text>
<text x="64.9" y="120.4" transform="rotate(90 64.9 120.4)">1K3</text>
<text x="64.9" y="125.6" transform="rotate(90 64.9 125.6)">D13 3pi YLED</text>
<text x="96.4" y="120.4" transform="rotate(90 96.4 120.4)">1K3</text>
<text x="96.4" y="125.6" transform="rotate(90 96.4 125.6)">D19 3pi YLED</text>
<text x="101.7" y="120.4" transform="rotate(90 101.7 120.4)">1K3</text>
<text x="101.7" y="125.6" transform="rotate(90 101.7 125.6)">D14 3pi YLED</text>
<text x="107" y="120.4" transform="rotate(90 107 120.4)">1K3</text>
<text x="107" y="125.6" transform="rotate(90 107 125.6)">D20 3pi YLED</text>
<text x="112.2" y="120.4" transform="rotate(90 112.2 120.4)">1K3</text>
<text x="112.2" y="125.6" transform="rotate(90 112.2 125.6)">D21 3pi YLED</text>
<text x="117.5" y="120.4" transform="rotate(90 117.5 120.4)">1K3</text>
<text x="117.5" y="125.6" transform="rotate(90 117.5 125.6)">D22 3pi YLED</text>
<text x="122.7" y="120.4" transform="rotate(90 122.7 120.4)">1K3</text>
<text x="122.7" y="125.6" transform="rotate(90 122.7 125.6)">D23 3pi YLED</text>
<text x="128" y="120.4" transform="rotate(90 128 120.4)">1K3</text>
<text x="128" y="125.6" transform="rotate(90 128 125.6)">D24 3pi YLED</text>
<text x="133.2" y="120.4" transform="rotate(90 133.2 120.4)">1K3</text>
<text x="133.2" y="125.6" transform="rotate(90 133.2 125.6)">D15 3pi YLED</text>
<text x="195.7" y="125.3">L3</text>
<text x="218.5" y="125.3">L4</text>
<text x="237.8" y="121.1">T3</text>
<text x="237.8" y="123.2">TP</text>
<text x="74.8" y="130.6">J23</text>
<text x="195.7" y="127">100uH/VLP8040T</text>
<text x="218.5" y="127">1uH/YCDM6045T</text>
<text x="74.8" y="132.3">HEADER 8X2 2.0mm</text>
<text x="152.5" y="132.7" transform="rotate(90 152.5 132.7)">0R1/R6432</text>
<text x="154.3" y="132.7" transform="rotate(90 154.3 132.7)">R63</text>
<text x="187.6" y="132.7" transform="rotate(90 187.6 132.7)">SS24/DO-214AA</text>
<text x="189.3" y="132.7" transform="rotate(90 189.3 132.7)">D25</text>
<text x="195.7" y="132.3">C20</text>
<text x="195.7" y="134">330pF</text>
<text x="202.7" y="137.6">R65</text>
<text x="241.3" y="137.6">R66</text>
<text x="195.7" y="139.3">R64</text>
<text x="195.7" y="141.1">120R</text>
<text x="202.7" y="139.3">2K2</text>
<text x="212.1" y="139.7" transform="rotate(90 212.1 139.7)">EC6</text>
<text x="220.2" y="141.1">C21</text>
<text x="220.2" y="142.8">104</text>
<text x="227.9" y="139.7" transform="rotate(90 227.9 139.7)">EC7</text>
<text x="236" y="141.1">C22</text>
<text x="236" y="142.8">104</text>
<text x="241.3" y="139.3">1K3</text>
<text x="241.9" y="143.2" transform="rotate(90 241.9 143.2)">3pi Red LED</text>
<text x="243.6" y="143.2" transform="rotate(90 243.6 143.2)">D26</text>
<text x="143.8" y="148.4" transform="rotate(90 143.8 148.4)">EC8</text>
<text x="212.1" y="144.9" transform="rotate(90 212.1 144.9)">220uF/35V</text>
<text x="227.9" y="144.9" transform="rotate(90 227.9 144.9)">100uF/16V</text>
<text x="143.8" y="153.7" transform="rotate(90 143.8 153.7)">100uF/16V</text>
<text x="151.9" y="151.6">C23</text>
<text x="151.9" y="153.3">104</text>
<text x="202.7" y="155.1">R67</text>
<text x="186.9" y="156.8">C24</text>
<text x="186.9" y="158.6">470pF</text>
<text x="202.7" y="156.8">1K3</text>
</g>
<g font-size="1.6" fill="#004080">
<text x="154.5" y="54.5">DRIVER</text>
<text x="164.1" y="54.5">COLLECTOR</text>
<text x="48.5" y="61.5">1</text>
<text x="48.5" y="63.3">2</text>
<text x="154.5" y="65">Ipk</text>
<text x="166.9" y="65">EMITTER</text>
<text x="154.5" y="79">VCC</text>
<text x="164.9" y="89.7" transform="rotate(-90 164.9 89.7)">GND</text>
<text x="169.1" y="84.3">COMP</text>
<text x="172.2" y="87.8">Ct</text>
<text x="156.2" y="119.4">DRIVER</text>
<text x="165.9" y="119.4">COLLECTOR</text>
<text x="156.2" y="129.9">Ipk</text>
<text x="168.7" y="129.9">EMITTER</text>
<text x="156.2" y="143.9">VCC</text>
<text x="170.8" y="149.1">COMP</text>
<text x="166.6" y="154.6" transform="rotate(-90 166.6 154.6)">GND</text>
<text x="174" y="152.7">Ct</text>
</g>
<g font-size="1.6" fill="#00f">
<text x="155.4" y="72.6">Vout = 1.25(1+R2/R1)</text>
<text x="157.1" y="137.4">Vout = 1.25(1+R2/R1)</text>
</g>
<g font-size="1.3">
<text x="41.5" y="20">5</text>
<text x="94" y="20">4</text>
<text x="146.6" y="20">3</text>
<text x="199.2" y="20">2</text>
<text x="251.8" y="20">1</text>
<text x="13.9" y="42.4">D</text>
<text x="278.5" y="42.4">D</text>
<text x="13.9" y="84">C</text>
<text x="278.5" y="84">C</text>
<text x="13.9" y="125.7">B</text>
<text x="278.5" y="125.7">B</text>
<text x="13.9" y="167.3">A</text>
<text x="278.5" y="167.3">A</text>
<text x="41.5" y="188.3">5</text>
<text x="94" y="188.3">4</text>
<text x="146.6" y="188.3">3</text>
<text x="199.2" y="188.3">2</text>
<text x="251.8" y="188.3">1</text>
</g>
</svg>
